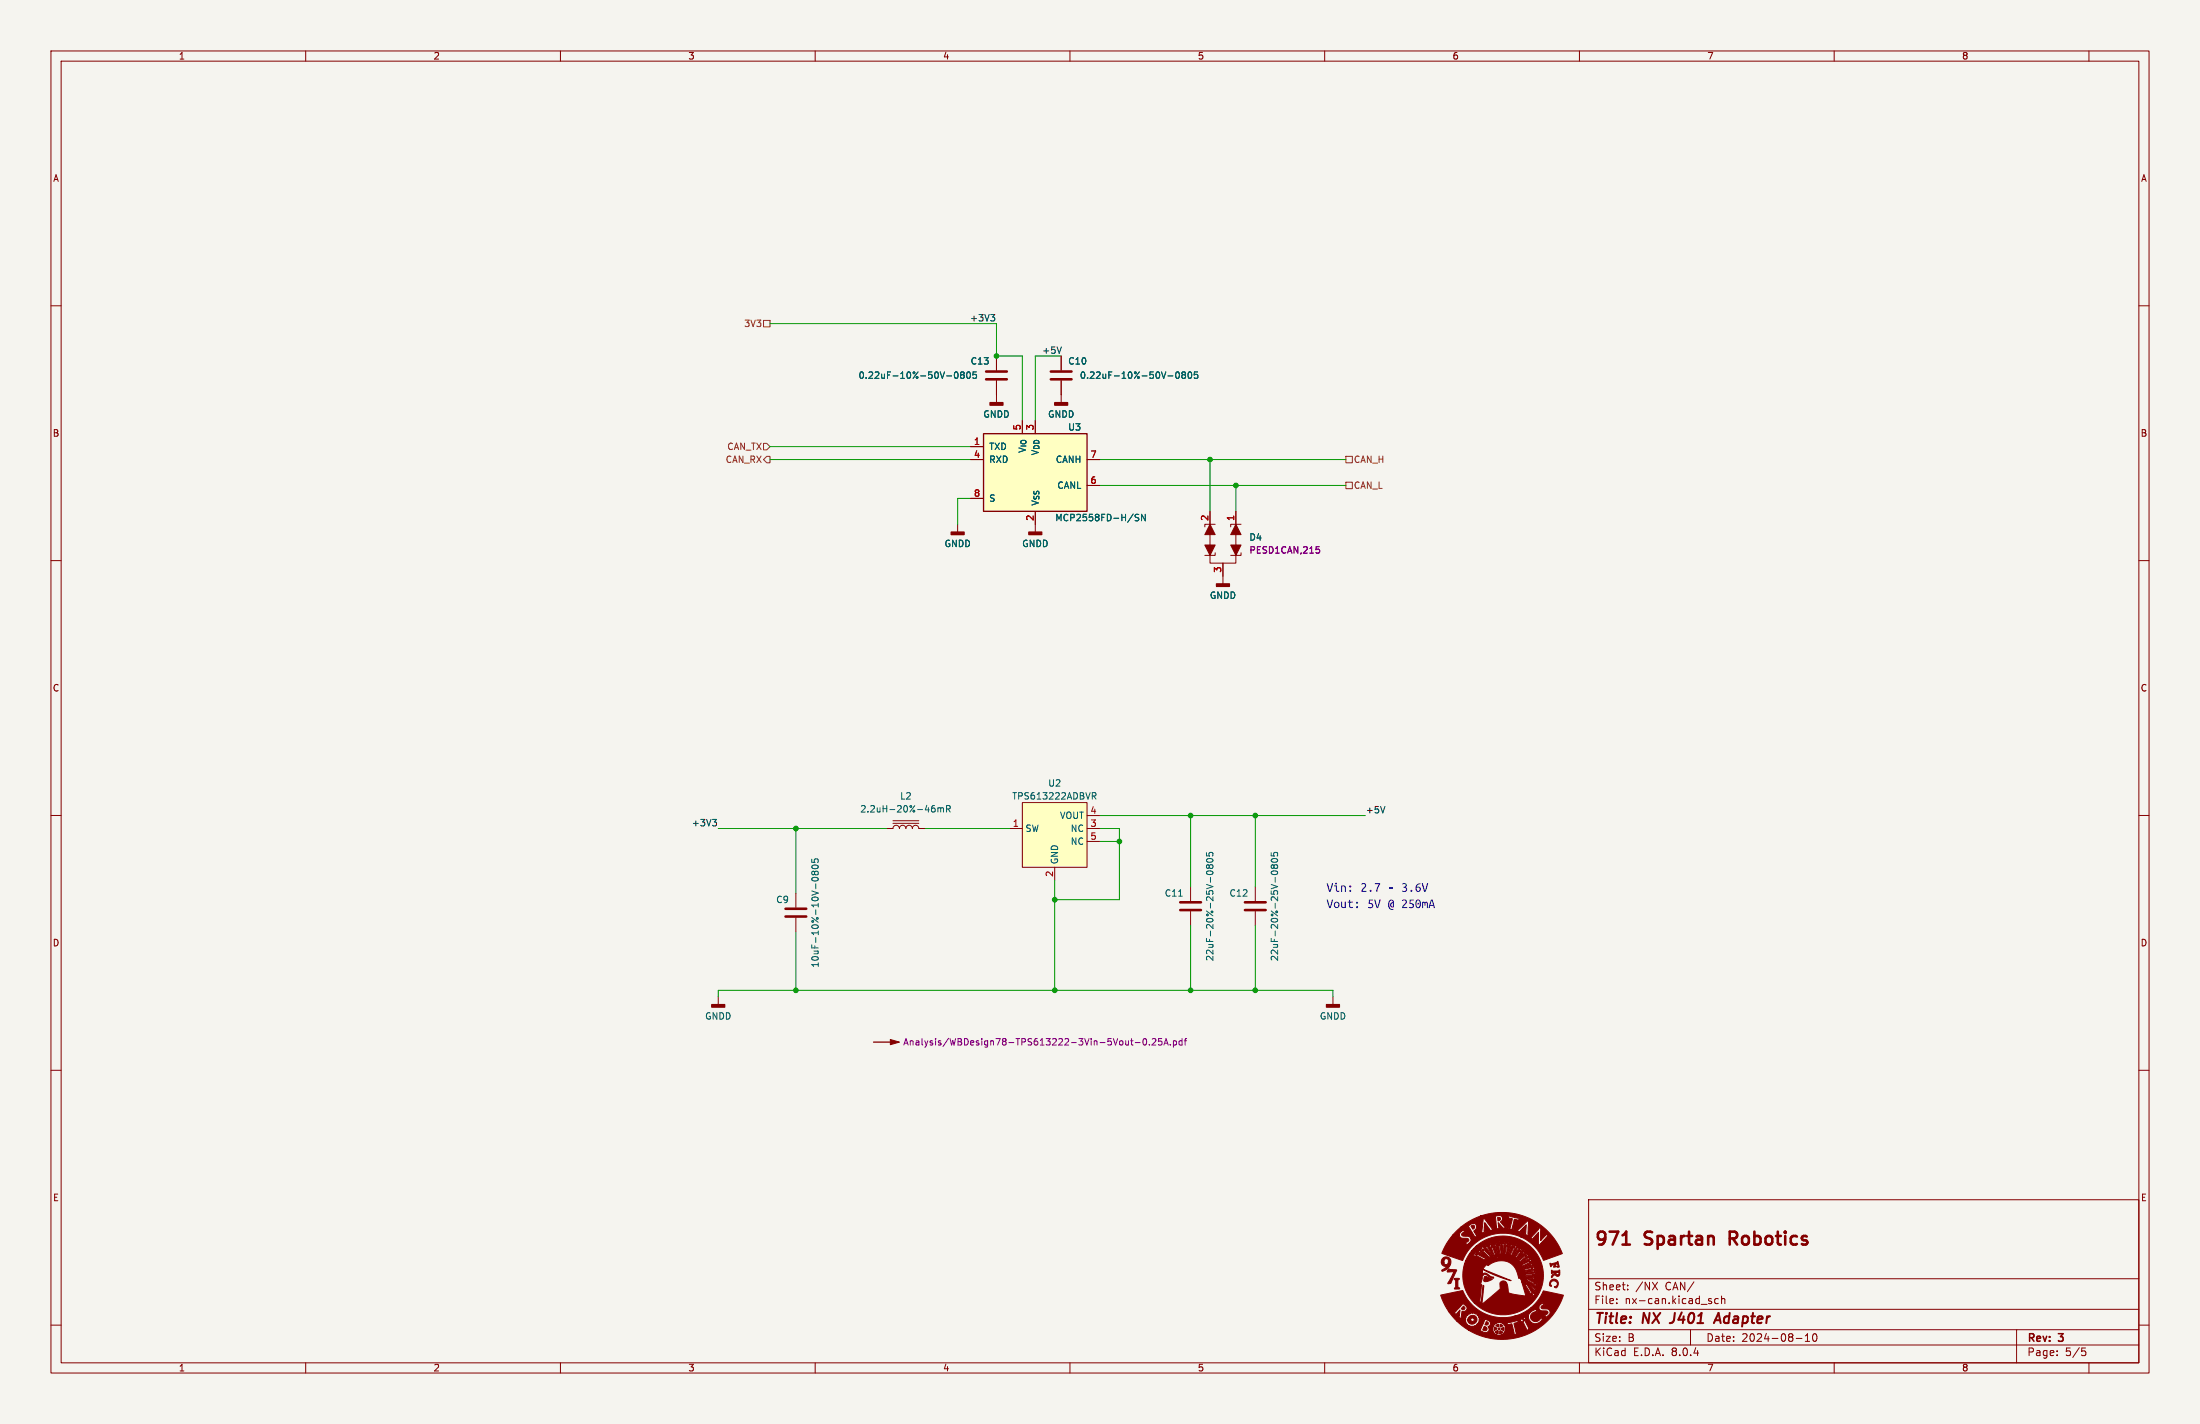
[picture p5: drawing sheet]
<svg xmlns="http://www.w3.org/2000/svg" width="432mm" height="279mm" viewBox="0 0 432 279" stroke-linecap="round" stroke-linejoin="round" font-family="sans-serif">
<path d="M0 0h431.8v279.4h-431.8z" fill="#f5f4ef" stroke="#f5f4ef" stroke-width=".2"/>
<g fill="none" stroke="#840000" stroke-width=".2">
<path d="M10 10h411.8v259.4h-411.8zM12 12h407.8v255.4h-407.8zM60 10v2M110 10v2M160 10v2M210 10v2M260 10v2M310 10v2M360 10v2M410 10v2M10 60h2M419.8 60h2"/>
<path d="M10 110h2M203.2 102.9v1.5M419.8 110h2M10 160h2M419.8 160h2M156.2 175.3v2.8M156.2 180.1v2.8M10 210h2M419.8 210h2M311.8 235.4h108v32h-108zM10 260h2M311.8 256.9h108"/>
<path d="M311.8 250.9h108M317.3 255.6v.2M317.3 254.9v.1M319.5 252.9v.2M319.5 252.2v.1M324.3 251.6l1 1.5M325.3 251.6l-1 1.5M335.5 255.3l.4 .1 .1 .2-.2 .2h-.3M335.5 254.8l.4 .1M337.3 254.9l-.5-.1-.3 .3 .2 .6h.6M337.9 254.9l.2-.1 .4 .1v.9M337.9 254.3v1.5"/>
<path d="M419.8 260h2M60 267.4v2M110 267.4v2M160 267.4v2M210 267.4v2M260 267.4v2M310 267.4v2M311.8 263.9h108M311.8 260.9h108M331.8 260.9v3M352.5 262.6h1.2M354.3 263.2h.9"/>
<path d="M354.3 262.1l.5-.4v1.5M356 261.8l.1-.1a.8 .8 0 0 1 .5 .7 .8 .8 0 0 1-.5 .8 1 1 0 0 1-.1-1.4zM360 267.4v2M395.8 260.9v6.5M403.8 265.8v.2M403.8 265.1v.1M408.6 264.5h.7M408.8 265.1h.3l.3 .2-.1 .6-.5 .1M410 267.4v2"/>
</g>
<path d="M328.2 259.5l-.5 .1M336.4 259.6l.9-2 .4 2M336.6 259h1" fill="none" stroke="#840000" stroke-width=".4"/>
<path d="M154.2 179.8h4M154.2 178.3h4M318.5 244.2h1.4M339.5 243h1M340.5 241.7h-1v2.5" fill="none" stroke="#840000" stroke-width=".51"/>
<g fill="#840000" stroke="#840000" stroke-width=".2">
<path d="M282.8 254.1l4.3-.9a8.5 8.5 0 0 0 10 5.1h2.9l.1 .6 .4 .7h.3a1.43 1.43 0 0 0 1.9-.8l-.2-.3-.4 .5a.98 .98 0 0 1-1.6-.3 .98 .98 0 0 1 1-1.3l.1 .1 .2-.1-.1-.1a.43 .43 0 0 0-.4-.4 .43 .43 0 0 0-.4 .3l-.8 .6-.1 .5h-2.9h.1a8.5 8.5 0 0 0 3.3-1.8h1.5l.3 .6 .9 .1a.42 .42 0 0 1 .6 .2 .42 .42 0 0 1-.5 .5l-.2 .1 .4 .5 .2-.3a.73 .73 0 0 0 .4-1.1l-.4-.3h-1.1a.39 .39 0 0 1 0-.5 .39 .39 0 0 1 .5-.2l-.4-.5-.5 .5-.2 .4h-1.5a13.2 13.2 0 0 0 2.5-3.2l3.8 .8a12.7 12.7 0 0 1-18.6 6.9h2.1l1.4 .5 .3-.1 .3-.7h.6l.1 .1-.1 .1 .2 .3-.1 .1h.1l.1 .3h.1v.2l.1-.1 .1 .2 .1-.1v.2l.1-.1 .3 .2 .1-.1 .3 .1 .1-.1h.1v-.1l.2 .1v-.2l.1 .1v-.2l.2 .1v-.2h.2l-.1-.1 .3-.2-.1-.1 .1-.1v-.3l.1-.1-.1-.1h.1l-.2-.2 .1-.2-.1-.1-.1-.3-.2 .1 .1-.2h-.3l-.1-.2-.1 .1-.1-.2h1.2l.2 .6 .7-.3 .4 1.6a.22 .22 0 0 1 .1 .3 .22 .22 0 0 1-.2 .1l.2 .2 .6-.2 .1-.2a.4 .4 0 0 1-.5-.5l-.1-.7a.41 .41 0 0 1-.1-.6 .41 .41 0 0 1 .6-.1h.2l-.1-.5h.5l.5 .3 .7 1.3a.21 .21 0 0 0 .2 .3 .21 .21 0 0 0 .2-.3l-.3-.8a1.17 1.17 0 0 1-.2-1.3h-.1a.22 .22 0 0 0-.3-.2 .22 .22 0 0 0-.1 .4l-.3 .1v-.4l-.3 .6-.6-.1-.1 .1-1.6 .4h-2.3v.1l-.1-.1v.2l-.4 .1-.1 .3-.1-.1-.2 .7h-.6v-.2l-.3-.2a.69 .69 0 0 0 .5-.8 .69 .69 0 0 0-.7-.6l-.5-.1 .1 .3-.2 .5-.6 1.3-.2-.1-.1 .2h-2.1l-2.2-1.8 1.7 .1 .1 .3-.2 .2h.4v.4l.2-.1 .4 .1v.2l.4-.2 .2 .2 .1-.2 .2-.1 .3 .1a.36 .36 0 0 1 .4-.5l-.1-.2 .4-.3a.28 .28 0 0 1-.2-.2 .28 .28 0 0 1 .2-.3 .28 .28 0 0 1-.3-.2 .28 .28 0 0 1 .2-.3 .31 .31 0 0 1-.4-.1 .31 .31 0 0 1-.1-.4h-.1a.28 .28 0 0 1-.3 .1 .28 .28 0 0 1-.1-.3 .35 .35 0 0 1-.4 .2 .35 .35 0 0 1-.3-.2 .3 .3 0 0 1-.2 .3 .3 .3 0 0 1-.3-.1v.2l-.2 .2h-.3a.31 .31 0 0 1 .1 .4 .31 .31 0 0 1-.4 .1 .3 .3 0 0 1 .3 .3 .3 .3 0 0 1-.3 .3h-1.4l-1.6-1.8h.9l.6 .6v-.3l.7-.7-.2 1.2a.47 .47 0 0 0 .4 .6h.1l-.1-.3 .1-.8a.3 .3 0 0 1 0-.4 .3 .3 0 0 1 .5 0h.1a.71 .71 0 0 0 .4-.8 .71 .71 0 0 0-.5-.6l-.4-.2v.2l-1.4 1.6-1.2-.1a11.3 11.3 0 0 1-1.6-3.3z"/>
<path d="M289.3 244.9l.4-.3h1.8l1.3 1.8 .2-.1 3.6 .1 .8-1.5a.41 .41 0 0 0 .3-.3 .41 .41 0 0 0-.1-.4l-.1 .3h-.2v-.3l-.3 .3v.5l-.6 1.3h-3.4l-1.1-2h.4l.4 .5 .6 1.5h2.8l.8-2-.1-.3a.16 .16 0 0 1 0 .2 .16 .16 0 0 1-.2 0 .16 .16 0 0 1 0-.2l-.7 2.2h-2.4l-.5-1.3 .1-.6-.3-.3h.4l.2 .4 .5 1.8 .2-.1-.4-1.9h.3l.2 .5 .2 1.4 1.2 .1 .3-1.5 .2-.4-.1-.5-.1 .3-.2-.1 .1-.3a.53 .53 0 0 0-.2 .9l-.2 1.5h-.8l-.2-1.6 .2-.5a.77 .77 0 0 1 .3 1v.8a.16 .16 0 0 0 0 .3 .16 .16 0 0 0 .2 0 .16 .16 0 0 0 0-.3l.1-2a.17 .17 0 0 1-.2 .2 .17 .17 0 0 1-.1-.3l-.1 .3h-.2l-.3-.4 .1 .3-.2 .1-.2-.2v.4h-.3l-.2-.4v.3l-.2-.2-.5 .1-.1 .3h-.1l-.1-.3-.2 .3h-.5a.18 .18 0 0 1 0 .3 .18 .18 0 0 1-.2 0 .18 .18 0 0 1-.1-.2v.2h-1.8a7.8 7.8 0 0 1 10.7-.1 7.8 7.8 0 0 1 .7 10.7 8.1 8.1 0 0 1-11.7 .4l1 .1 .3-.3 .4-3.2 .1 .1-.3 3.6 3.2-2.7a.76 .76 0 0 0 .3-1.1 .74 .74 0 0 1 .7-.8 .74 .74 0 0 1 .8 .8v.2a1.8 1.8 0 0 0 .3 1.4l3.3 .6-.7-2.3h.5l1 1.7 .1 .6 .4 .3v-.4h.2l.1 .3a.55 .55 0 0 0 .1-.6 .55 .55 0 0 0-.6-.3l-1-1.7-.8 .1-.1-.5h.6l.4 .2 1.5 1.6h.2l-.2-.2 .1-.1 .2 .1v-.2l-.6-.3-1.3-1.3h-.2l.2 .1-.1 .2-.8-.1-.2-.5h.9l.6 .4a2.36 2.36 0 0 1 1.3 .9l.4-.1-.3-.1 .1-.2 .3 .1-.3-.4h-.5l-1.5-.8-.1 .2h-.9v-.2h-.4l-.1-.2a3.5 3.5 0 0 0-2.2-3 3.5 3.5 0 0 0-3.7 .7l-.4-.2-.7 .9 5.6 2.3-3.2-1.1-2.4-1.2v1a1.03 1.03 0 0 1 1.5 .4l.7 .2v.2l-.6-.1-1.1-.7-.5 .2-.1 .7-.3 1.1 .2 .1-.4 3.5h-1a7.6 7.6 0 0 1-2-7.6l4.6 .1a4 4 0 0 1 5.2 .1 4.8 4.8 0 0 1 1.1 2.4l-.1-.6h.4l.1 .4 .1-.1a.35 .35 0 0 0-.1-.4 .35 .35 0 0 0-.5 0 .43 .43 0 0 1 0-.7h.2l.1 .3h.1a.36 .36 0 0 0-.1-.5 .36 .36 0 0 0-.5 .2l-.2-.3a.25 .25 0 0 1 0-.5 .25 .25 0 0 1 .3 .3h.2l-.2-.5-.6 .2-.1-.1a.31 .31 0 0 1-.3-.3 .31 .31 0 0 1 .3-.3l.2 .2h.2l-.4-.4-.4 .4-.2-.2a.34 .34 0 0 1-.4-.2 .34 .34 0 0 1 .1-.4l.5 .2a.42 .42 0 0 0-.6-.4 .36 .36 0 0 1-.1 .4 .36 .36 0 0 1-.5 0 .3 .3 0 0 1-.3-.2 .3 .3 0 0 1 0-.3h.5l-.7-.2v.5h-.9a.18 .18 0 0 1-.1-.3 .18 .18 0 0 1 .3-.1h.2l-.3-.1a.28 .28 0 0 0-.4 .1 .28 .28 0 0 0 .1 .4l-1 .2-.1-.3 .5-.2h-.3a.25 .25 0 0 0-.3 .2 .25 .25 0 0 0 .1 .3l-.5 .3a.28 .28 0 0 1-.2 .1 .28 .28 0 0 1-.3-.2l.4-.3-.3 .1a.28 .28 0 0 0-.2 .3 .28 .28 0 0 0 .2 .2l-.2 .2h-4.6l.3-.6h3.8a.37 .37 0 0 0 .5 .4l-.3-.4 .5-.3a.23 .23 0 0 1 .4-.1 .23 .23 0 0 1 0 .3l-.3 .2 .3-.1a.3 .3 0 0 0 .3-.2 .3 .3 0 0 0-.2-.3l.6-.2a.29 .29 0 0 1 .4-.1 .29 .29 0 0 1 .1 .3l-.5 .2 .4-.1a.3 .3 0 0 0 .3-.1 .3 .3 0 0 0-.1-.4h1.1v.4h-.5h.7v-.5l1 .3a.3 .3 0 0 1-.1 .3 .3 .3 0 0 1-.4 0h-.1l.6 .2 .2-.5 .5 .2a.29 .29 0 0 1 .3 .3 .29 .29 0 0 1-.2 .3l-.4-.1a.41 .41 0 0 0 .4 .3 .41 .41 0 0 0 .4-.4l.6 .6-.4 .2-.3-.1a.37 .37 0 0 0 .3 .3 .37 .37 0 0 0 .4-.2h.1l.4 .7-.4 .1-.2-.3h-.1l.2 .4a.38 .38 0 0 1 .4-.1 .38 .38 0 0 1 .3 .3v.2a.22 .22 0 0 1 0 .3 .22 .22 0 0 1-.3-.1l-.2-.2a.35 .35 0 0 0 .1 .4 .35 .35 0 0 0 .5-.1l.2 .8h-.5v-.4v.5l.8-.1v.1l1.9 .5 .3-.1a.17 .17 0 0 1-.3-.1 .17 .17 0 0 1 .2-.2l-2.3-.2-.1-.5h.3v.2h1.3l.5 .2 .3-.1-.2-.2 .1-.1 .2 .1-.3-.3-.5 .2h-1.7l-.1-.4h.3l.1 .2 2.1-.2-.2-.2 .3-.1-.3-.2-.5 .2-1.8 .3-.1-.5h.3v.2l1.6-.3a.43 .43 0 0 0 .4 .1 .43 .43 0 0 0 .3-.4 .18 .18 0 0 1-.2 .1 .18 .18 0 0 1-.2-.1l.3-.2-.5-.1-.4 .3-1.1 .3a.48 .48 0 0 1-.7-.3h.3l.1 .2 1.5-.6a.4 .4 0 0 0 .6-.3l-.2 .1-.1-.1 .1-.2h-.1l-1.9 .9h-.3l-.3-.5h.3l.2 .2 1.2-.6h.6l.3-.3h-.4v-.2h.3a.54 .54 0 0 0-.8 .3l-1.4 .6h-.3l-.2-.4h.3l.1 .2 1.8-1.1a.16 .16 0 0 1-.2-.1 .16 .16 0 0 1 .2-.2h-.3l-1.6 1.2h-.3l-.4-.4h.4l.1 .2 1.3-1a.44 .44 0 0 0 .4-.1 .44 .44 0 0 0 .1-.5l-.2 .3-.1-.1 .1-.3-.4 .2-.2 .4-1.1 .9h-.4l-.4-.3 .6 .1 1.5-1.4v-.3l-.2 .2v-.3l-.1 .1-1.4 1.6h-.4l-.5-.3h.5l.2 .1 .8-1.1 .5-.2 .1-.4-.3 .1-.1-.1 .2-.2a.52 .52 0 0 0-.5 .6l-.9 1.2h-.5l-.7-.3 1 .1 1.1-1.8a.16 .16 0 0 1-.3 0 .16 .16 0 0 1 .2-.2l-.3 .1-.1 .5-.8 1.3h-.8a5.8 5.8 0 0 0-4.6 .9h-3.8l.7-1.4h.7l.3 .4a1.47 1.47 0 0 1 1.3 .5l.6 .3 .4-.2-.4-.2a2.27 2.27 0 0 1-1.4-1l-.6-.1 .2 .3-.2 .1-.2-.2-.7 .1 .4-.6h1.1l1.9 1.5 .2-.1-1.7-1.6h-.3l.2 .1v.2l-1.4-.1 .4-.4h1.3l.2 .4 .5 .2 1.1 1.1 .3-.2-1.2-1.2a.55 .55 0 0 0-.2-.5 .55 .55 0 0 0-.6-.1 .22 .22 0 0 1 .3 .1 .22 .22 0 0 1-.1 .3l-.3-.2z"/>
<path d="M285.4 250.8h.1a.79 .79 0 0 1 .9 .2 .61 .61 0 0 0-.3 .8v.2a.51 .51 0 0 0 .4 .8l-.1 .1h-.7a.2 .2 0 0 1-.2-.1 .2 .2 0 0 1 .2-.3v-.8a.45 .45 0 0 0-.3-.7z"/>
<path d="M304.4 251.3a.87 .87 0 0 1 1.3 .1 .87 .87 0 0 1-.4 1.3l-.2-.2a.66 .66 0 0 0 .5-.9 .66 .66 0 0 0-1-.2 .66 .66 0 0 0-.1 1l-.4-.3z"/>
<path d="M284.3 249l1.2 .1a.25 .25 0 0 1 .4 .1 .25 .25 0 0 1-.1 .3l-.8 1.7a.65 .65 0 0 1-.8 .7l1.2-2.4-1 .1a.25 .25 0 0 1-.4-.1 .25 .25 0 0 1 .2-.4z"/>
<path d="M304.5 249.3l1.2 .1 .4-.2a.93 .93 0 0 1-.4 1.2h-.2a.36 .36 0 0 0-.3-.3 .36 .36 0 0 0-.3 .2l-.3 .4a.77 .77 0 0 1 .6-1h-.4l-.2 .2-.1-.2h.9a.32 .32 0 0 0 .2 .4 .32 .32 0 0 0 .3-.4h-1.4z"/>
<path d="M283.1 246.9a1.01 1.01 0 0 1 1.4 0 1.01 1.01 0 0 1 .1 1.4 1.54 1.54 0 0 1-1.6 1.1v-.2l1-.7a.86 .86 0 0 1-1.1-.8h.5a.46 .46 0 0 0 .6 .4 .46 .46 0 0 0 .3-.6 .45 .45 0 0 0-.5-.5 .45 .45 0 0 0-.4 .6v.1h-.5z"/>
<path d="M304.2 247.9h.5a1.07 1.07 0 0 0 1-.4l.3 .8a.23 .23 0 0 1 0 .3 .23 .23 0 0 1-.3 0v-.1a.31 .31 0 0 0 0-.5 .31 .31 0 0 0-.5 .1l.3 .4-.5 .1-.1-.1a.19 .19 0 0 0 .1-.3 .19 .19 0 0 0-.3 0l-.3 .3z"/>
<path d="M285.8 241.6l.9-.8h1.2a.81 .81 0 0 1 .8 .7l.4 .6a.52 .52 0 0 1 .1 .7l.9-.4-.1-.1-.2 .1-.4-.6h1.3v.1l.8-.2-.2-.1v-.8h.2a.16 .16 0 0 0 .2 .1 .16 .16 0 0 0 .1-.3 .16 .16 0 0 0-.3 0v.2h-.2l.1-.9 .7 .9a.39 .39 0 0 1 .2 .7h5.4l.8 .2a.52 .52 0 0 1 .3-.7h.3v.2a.16 .16 0 0 0 .2 0 .16 .16 0 0 0 0-.2 .16 .16 0 0 0-.2 0h-.3l.8-.7-.1 1.7-.3 .1 .8 .4-.1-.4 .1-1.7a.7 .7 0 0 0-.2-.9l-2.1 2h-5.4l.6-.2h4h-4l.2-.1v-.1h-.3l-1.4-1.9a.21 .21 0 0 0-.3-.2 .21 .21 0 0 0 0 .4l-.3 2.3-1.4 .1a.22 .22 0 0 1-.1-.3 .22 .22 0 0 1 .2-.2l.3-.3v-.4a.71 .71 0 0 0-.6-.6 .71 .71 0 0 0-.7 .4l-.6 .4h-1.2l.4-.3a12.6 12.6 0 0 1 3.5-1.9h2.7v.2h.2l.2 2.1-.2 .2 .9-.1-.2-.1-.2-1 .8 .8a.37 .37 0 0 0 .6 .2l.2-.1-.3-.1-.8-.9 .4-.5v-.3l1.8 .1a.93 .93 0 0 1-.1 1l-.1 .5a.24 .24 0 0 1-.1 .3 .24 .24 0 0 1-.3 0l.3 .2a.45 .45 0 0 0 .6 0 .27 .27 0 0 1-.2-.2 .27 .27 0 0 1 .1-.3l.3-1.4 .7 .2-.1 .1a.39 .39 0 0 0 .4-.5h-.2l-1.6-.3a.16 .16 0 0 0-.2-.2 .16 .16 0 0 0-.1 .2l-.1 .3h-1.1a.9 .9 0 0 0-1.3-.4h-3a12.7 12.7 0 0 1 16 7.4l-3.7 1.3a8.4 8.4 0 0 0-4.5-4.6h1.9l.7 .5-.1-.2 1.1-1.2-.1 2.5h.2l1.4-1.5a.2 .2 0 0 1 .2-.2 .2 .2 0 0 1 .2 .1h.1l-.6-.7-.2 .1 .2 .3-1 1v-2.1a.47 .47 0 0 0-.6-.5l.2 .4-1.4 1.5-.2-.1-.1 .1h-1.9a8.7 8.7 0 0 0-11.4 4.6l-4-1.4a12.3 12.3 0 0 1 2.2-3.6h1.2l.4 .6 .8 .1a.42 .42 0 0 1 .7 .3 .42 .42 0 0 1-.7 .4l.3 .6 .3-.3a.85 .85 0 0 0 .5-1l-.4-.4h-.4a.76 .76 0 0 1-1-.4 .44 .44 0 0 1 .6-.4l-.4-.5-.6 .6-.1 .4h-1.2z"/>
<path d="M293.5 261.3l.4-.3 .2 .1v.3a.22 .22 0 0 1-.1 .3 .22 .22 0 0 1-.3-.1z"/>
<path d="M294.4 261.2l.1-.1 .5 .3a.47 .47 0 0 1-.7 .2z"/>
<path d="M294.7 260.6l.5-.2a.37 .37 0 0 1-.2 .7l-.3-.3z"/>
<path d="M293.4 260.3l.1 .1a.34 .34 0 0 1 .2 .4 .34 .34 0 0 1-.4 .2z"/>
<path d="M294.4 259.8l.6 .3-.2 .1a.25 .25 0 0 1-.3 .1 .25 .25 0 0 1-.1-.3z"/>
<path d="M293.6 260.1l.5-.3v.5h-.1z"/>
<path d="M291.3 260.2l.5 .3a.41 .41 0 0 1-.1 .6 .41 .41 0 0 1-.6-.1z"/>
<path d="M291.7 259.3a.37 .37 0 0 1 .4 .5 .37 .37 0 0 1-.6 .1z"/>
<path d="M299 259l.3-.1v.2l-.3 .1 .2-.3-.2 .3z"/>
<path d="M288.3 258.4a.9 .9 0 0 1 1.3-.1 .9 .9 0 0 1 .1 1.3 .9 .9 0 0 1-1.3 0l-.3-.6h.5l.4 .3 .3-.1v-.4a.37 .37 0 0 0-.4-.2 .37 .37 0 0 0-.3 .4h-.5z"/>
<path d="M287.2 256.3l.3 .3v.2a.4 .4 0 0 1-.7 0z"/>
<path d="M291.4 250.5h.3l1.2 .5-.1 .1a1.82 1.82 0 0 1-1.5 .3l-.1-.1z"/>
<path d="M300.5 253.9h.2v.2h-.2v-.2l.2 .1z"/>
<path d="M301.1 251.7h.2v.2h-.2l.2-.1z"/>
<path d="M300.8 250.1h.2v.1h-.2h.2z"/>
<path d="M300.7 248.7l.1-.1 .1 .2-.2 .1 .2-.2-.2 .1 .1-.1-.2 .1 .2-.2z"/>
<path d="M300.2 247.5h.2v.2h-.2l.2-.1h-.2h.2z"/>
<path d="M299.4 246.3h.2l-.1 .2h-.1l.2-.2-.2 .1 .1-.1-.1 .1z"/>
<path d="M289.7 246l.2 .2-.2-.2 .2 .2-.2-.2h.1a.15 .15 0 0 1 .2 .1 .15 .15 0 0 1-.2 .2 .15 .15 0 0 1-.1-.2l.1 .1z"/>
<path d="M298.3 245.5l.2-.1 .1 .2h-.2l.1-.1-.1 .1 .1-.1z"/>
<path d="M290.9 245.1l.3 .1-.1 .2-.2-.1 .2 .1-.2-.2 .2 .1-.2-.1 .2 .1z"/>
<path d="M297.1 244.6h.2v.2h-.2l.2-.1-.1-.1-.1 .2z"/>
<path d="M292.8 244.5h.1v.2h-.1l.1-.1-.1-.1-.1 .2z"/>
<path d="M295.8 244.3h.1v.2h-.1l.1-.2-.1 .2 .1-.2-.2 .1z"/>
<path d="M294.1 244.2l.2 .2-.2-.2 .2 .2-.1-.2h.1l.1 .2h-.2z"/>
<path d="M288.7 240.6a.37 .37 0 0 1 .7 0 .37 .37 0 0 1-.4 .5z"/>
<path d="M293.9 238.9a.36 .36 0 0 1 .6 .2 .36 .36 0 0 1-.4 .4z"/>
<circle cx="294.2" cy="260.7" r=".2"/>
<circle cx="299.5" cy="252" r=".1"/>
<circle cx="299.5" cy="251" r=".08"/>
</g>
<path d="M159.3 168.6v.6h.6l-.1-.1 .1-.5 .2-.1 .4 .1 .1 .2-.1 .4M159.4 169.9a.75 .75 0 0 1 1.2 .2 .72 .72 0 0 1-1.3-.1zM159.4 172.3a.75 .75 0 0 1 1.2 .3 .72 .72 0 0 1-1.3-.2zM159.9 171.2l-.3-.3-.3 .3v.2l.3 .3 .3-.3M159.9 171.2l.2-.3 .4 .1 .1 .2-.1 .3-.1 .2h-.3l-.2-.3M159.9 171.2v.2" fill="none" stroke="#006464" stroke-width=".2"/>
<path d="M201.9 104.4h2.6v.5h-2.6z" fill="#840000" stroke="#840000" stroke-width=".25"/>
<path d="M193 85.1h20.4v15.2h-20.4z" fill="#ffffc2"/>
<path d="M193 85.1h20.4v15.2h-20.4z" fill="none" stroke="#840000" stroke-width=".25"/>
<g fill="none" stroke="#840000" stroke-width=".2">
<path d="M195.6 69.9v2.7M195.6 74.7v4.3M208.3 69.9v2.7M208.3 74.7v4.3M190.5 87.6h2.5M190.5 90.2h2.5M190.5 97.8h2.5M200.7 82.6v2.5M203.2 82.6v2.5M213.4 90.2h2.5M213.4 95.3h2.5M188 102.9v1.5"/>
<path d="M203.2 100.3v2.6M237.5 108.6v1.9h5.1v-1.9M237.5 100.3v8.7M238.5 102.9h-2v.5M238.5 108.5v.5h-2M240 110.5v4.1M242.6 100.3v8.7M243.6 102.9h-2v.5M243.6 108.5v.5h-2M233.7 174v2.8M233.7 178.8v2.8M246.4 174v2.8"/>
<path d="M246.4 178.8v2.8M141 195.6v1.5M261.6 195.6v1.5"/>
</g>
<g fill="none" stroke="#006464" stroke-width=".2">
<path d="M187.4 73.1l.2-.1a.68 .68 0 0 1 .5 .6 .68 .68 0 0 1-.5 .6l-.3-.4zM188.8 73.5l-.3-.2 .3-.3h.2l.3 .2-.3 .3M188.8 73.5l-.3 .3 .1 .3 .2 .1h.3l.2-.2v-.2l-.3-.3M188.8 73.5h.2M189.9 73.1l.1-.1a.68 .68 0 0 1 .5 .6 .68 .68 0 0 1-.5 .6l-.3-.4zM191.6 73h-.6l-.1 .6 .2-.1h.4l.2 .2-.1 .4-.2 .1-.5-.1M230.9 73.1l.2-.1a.68 .68 0 0 1 .4 .6 .68 .68 0 0 1-.4 .6l-.3-.4zM232.2 73.5l-.2-.2 .2-.3h.2l.3 .2-.3 .3M232.2 73.5l-.2 .3v.3l.2 .1h.4l.1-.2v-.2l-.3-.3M232.2 73.5h.2M233.3 73.1l.2-.1a.68 .68 0 0 1 .4 .6 .68 .68 0 0 1-.4 .6l-.3-.4zM235 73h-.6v.6l.2-.1h.4l.1 .2-.1 .4-.1 .1-.5-.1"/>
<path d="M223.5 101l-.5-.1-.2 .1v.4l.6 .2 .1 .3-.2 .3-.5-.1M224.8 100.9v1.3l-.7-1.3v1.3M231.3 175.8h.8M236.8 167.3v.6l.6 .1-.1-.2v-.4l.2-.2 .4 .1 .2 .2-.2 .5M236.9 168.6a.75 .75 0 0 1 1.2 .3 .72 .72 0 0 1-1.3-.1zM236.9 171a.68 .68 0 0 1 1.2 .3 .72 .72 0 0 1-1.3-.1zM237.3 169.9l-.2-.2-.3 .2v.2l.2 .3 .3-.3M237.3 169.9l.3-.2h.3l.2 .2-.1 .4-.2 .1h-.2l-.3-.3M237.3 169.9v.2M249.5 167.3v.6l.6 .1-.1-.2v-.4l.2-.2 .4 .1 .2 .2-.2 .5M249.6 168.6a.75 .75 0 0 1 1.2 .3 .72 .72 0 0 1-1.3-.1zM249.6 171a.68 .68 0 0 1 1.2 .3 .72 .72 0 0 1-1.3-.1z"/>
<path d="M250 169.9l-.2-.2-.3 .2v.2l.2 .3 .3-.3M250 169.9l.3-.2h.3l.2 .2-.1 .4-.2 .1h-.2l-.3-.3M250 169.9v.2"/>
</g>
<g fill="#840000" stroke="#840000" stroke-width=".25">
<path d="M186.7 104.4h2.5v.5h-2.5z"/>
<path d="M194.3 79h2.5v.5h-2.5z"/>
<path d="M207 79h2.5v.5h-2.5z"/>
<path d="M238.8 114.6h2.5v.5h-2.5z"/>
<path d="M139.7 197.1h2.5v.5h-2.5z"/>
<path d="M260.3 197.1h2.6v.5h-2.6z"/>
</g>
<g fill="#840000" stroke="#840000" stroke-width=".2">
<path d="M237.5 102.9l1 2h-2z"/>
<path d="M242.6 102.9l1 2h-2z"/>
<path d="M236.5 106.9h2l-1 2.1z"/>
<path d="M241.6 106.9h2l-1 2.1z"/>
</g>
<path d="M258.3 107.3h.7M258.5 107.7h.3l.2 .3v.4l-.5 .1" fill="none" stroke="#840084" stroke-width=".2"/>
<path d="M193.5 74.4h4.1M193.5 72.9h4.1M206.2 74.4h4.1M206.2 72.9h4.1M231.6 178.6h4.1M231.6 177h4.1M244.3 178.6h4.1M244.3 177h4.1" fill="none" stroke="#840000" stroke-width=".51"/>
<path d="M200.7 157.5h12.7v12.7h-12.7z" fill="#ffffc2"/>
<g fill="none" stroke="#840000" stroke-width=".2">
<path d="M195.6 69.9v2.7M195.6 74.7v2.8M208.3 69.9v2.7M208.3 74.7v2.8M190.5 87.6h2.5M190.5 90.2h2.5M190.5 97.8h2.5M200.7 82.6v2.5M203.2 82.6v2.5M213.4 90.2h2.5M213.4 95.3h2.5M203.2 100.3v2.6"/>
<path d="M237.5 100.3v2.6M240 110.5v2.5M242.6 100.3v2.6M200.7 157.5h12.7v12.7h-12.7zM174 162.6l1.3-.1a.63 .63 0 0 1 .6-.6 .63 .63 0 0 1 .6 .7v-.1a.63 .63 0 0 1 .7-.6 .63 .63 0 0 1 .6 .7v-.1a.63 .63 0 0 1 .7-.6 .63 .63 0 0 1 .6 .7v-.1a.63 .63 0 0 1 .6-.6 .63 .63 0 0 1 .6 .7h1.3M175.3 161.5h5M175.3 161h5M198.1 162.6h2.6M207 170.2v2.5M213.4 162.6h2.5M213.4 160h2.5M213.4 165.1h2.5"/>
</g>
<g fill="none" stroke="#006464" stroke-width=".2">
<path d="M187.4 73.1l.2-.1a.68 .68 0 0 1 .5 .6 .68 .68 0 0 1-.5 .6l-.3-.4zM188.8 73.5l-.3-.2 .3-.3h.2l.3 .2-.3 .3M188.8 73.5l-.3 .3 .1 .3 .2 .1h.3l.2-.2v-.2l-.3-.3M188.8 73.5h.2M189.9 73.1l.1-.1a.68 .68 0 0 1 .5 .6 .68 .68 0 0 1-.5 .6l-.3-.4zM191.6 73h-.6l-.1 .6 .2-.1h.4l.2 .2-.1 .4-.2 .1-.5-.1M230.9 73.1l.2-.1a.68 .68 0 0 1 .4 .6 .68 .68 0 0 1-.4 .6l-.3-.4zM232.2 73.5l-.2-.2 .2-.3h.2l.3 .2-.3 .3M232.2 73.5l-.2 .3v.3l.2 .1h.4l.1-.2v-.2l-.3-.3M232.2 73.5h.2M233.3 73.1l.2-.1a.68 .68 0 0 1 .4 .6 .68 .68 0 0 1-.4 .6l-.3-.4zM235 73h-.6v.6l.2-.1h.4l.1 .2-.1 .4-.1 .1-.5-.1"/>
<path d="M223.5 101l-.5-.1-.2 .1v.4l.6 .2 .1 .3-.2 .3-.5-.1M224.8 100.9v1.3l-.7-1.3v1.3M183.4 158.6l.1 .2-.1 .5M184.1 158.5v.8M184.1 158.6l.4-.1 .1 .2M184.6 158.7l.2-.2h.3l.1 .8M184.6 158.7v.6M185.8 158.7h.6v-.5l-.6-.1v1.2M186.1 158.7l.4 .6M214.4 155.5h.5l.2 .3-.1 .3-.6 .1M214.7 156.2l.4 .6"/>
</g>
<path d="M171.4 204.5h4.1" fill="none" stroke="#840000" stroke-width=".25"/>
<path d="M174.8 204l1.7 .5-1.7 .5z" fill="#840000" stroke="#840000" stroke-width=".2"/>
<g fill="none" stroke="#840084" stroke-width=".2">
<path d="M258.3 107.3h.7M258.5 107.7h.3l.2 .3v.4l-.5 .1M222.8 204.6h1M224.4 203.9l.2-.1a.68 .68 0 0 1 .5 .6 .68 .68 0 0 1-.5 .6l-.3-.4zM225.6 204.9v.1M226.1 203.9l.5-.1 .3 .3-.8 .9h.8M228 203.8h-.6v.6l.1-.1h.5l.1 .2-.1 .4-.2 .1-.4-.1M228.4 205l.5-1.2 .4 1.2M228.6 204.7h.6M229.7 204.9v.1M230.3 204.3l.4-.1 .2 .2-.1 .6h-.5M230.3 204.2v1.3"/>
<path d="M232 204.3l-.4-.1-.2 .2 .1 .6h.5M232 203.8v1.2M232.4 204.2h.5M232.9 203.8l-.3 .2v1"/>
</g>
<path d="M149.9 62.9h1.2v1.2h-1.2zM149.9 87h.6l.6 .6-.6 .7h-.6zM150.5 89.5h.6v1.3h-.6l-.6-.6zM264.2 94.6h1.2v1.3h-1.2zM264.2 89.5h1.2v1.3h-1.2z" fill="none" stroke="#725600" stroke-width=".2"/>
<path d="M194.5 61.7h.7l-.4 .5M195 62.2l.2 .2v.3l-.2 .3M208.3 68.1l-.4 1.2M271.8 158.2l-.4 1.3M139.8 160.8h.8l-.4 .5M140.4 161.3l.2 .2v.3l-.2 .2" fill="none" stroke="#0f0f0f" stroke-width=".2"/>
<g fill="none" stroke="#009600" stroke-width=".2">
<path d="M151.1 63.5h44.5v6.4h5.1v12.7M208.3 69.9h-5.1v12.7M151.1 87.6h39.4M151.1 90.2h39.4M190.5 97.8h-2.5v5.1M215.9 90.2h48.3M215.9 95.3h48.3M237.5 90.2v10.1M242.6 95.3v5M141 162.6h33M156.2 162.6v12.7M181.6 162.6h16.5"/>
<path d="M207 172.7v21.6M215.9 162.6h3.8v13.9h-12.7M215.9 165.1h3.8M215.9 160h52.1M233.7 160v14M246.4 160v14M141 195.6v-1.3h120.6v1.3M156.2 182.9v11.4M233.7 181.6v12.7M246.4 181.6v12.7"/>
</g>
<g fill="#009600" stroke="#009600" stroke-width=".2">
<circle cx="156.2" cy="194.3" r=".46"/>
<circle cx="207" cy="176.5" r=".46"/>
<circle cx="233.7" cy="194.3" r=".46"/>
<circle cx="207" cy="194.3" r=".46"/>
<circle cx="246.4" cy="160" r=".46"/>
<circle cx="156.2" cy="162.6" r=".46"/>
<circle cx="219.7" cy="165.1" r=".46"/>
<circle cx="246.4" cy="194.3" r=".46"/>
<circle cx="233.7" cy="160" r=".46"/>
<circle cx="195.6" cy="69.9" r=".46"/>
<circle cx="237.5" cy="90.2" r=".46"/>
<circle cx="242.6" cy="95.3" r=".46"/>
</g>
<g font-size="3.5" fill="#840000">
<text x="312.8" y="245.1">971</text>
<text x="323" y="245.1">Spartan</text>
<text x="340.6" y="245.1">Robotics</text>
</g>
<g font-size="2.8" fill="#840000">
<text x="312.8" y="260.3">Title:</text>
<text x="322.5" y="260.3">NX</text>
<text x="328.8" y="260.3">J401</text>
<text x="338.3" y="260.3">Adapter</text>
</g>
<g font-size="2.7" fill="#0000c2">
<text x="260.3" y="175.3">Vin:</text>
<text x="260.3" y="178.5">Vout: 5V @250mA</text>
<text x="267" y="175.3">2.7 - 3.6V</text>
</g>
<g font-size="2.1" fill="#840000">
<text x="312.8" y="256.1">File:</text>
<text x="312.8" y="253.4">Sheet:</text>
<text x="318.9" y="256.1">nx-can.kicad_sch</text>
<text x="321" y="253.4">/NX</text>
<text x="326.9" y="253.4">CAN/</text>
<text x="312.8" y="263.5">Size:</text>
<text x="319.5" y="263.5">B</text>
<text x="334.8" y="263.5">Date:</text>
<text x="341.8" y="263.5">2024-08-10</text>
<text x="397.8" y="263.7">Rev:</text>
<text x="404.2" y="263.7">3</text>
<text x="312.8" y="266.3">KiCad</text>
<text x="320.5" y="266.3">E.D.A.</text>
<text x="328.1" y="266.3">8.0.4</text>
<text x="397.8" y="266.3">Page:</text>
<text x="405.3" y="266.3">5/5</text>
</g>
<g font-size="1.8" fill="#840000">
<text x="35" y="11.9">1</text>
<text x="85" y="11.9">2</text>
<text x="135" y="11.9">3</text>
<text x="185" y="11.9">4</text>
<text x="235" y="11.9">5</text>
<text x="285" y="11.9">6</text>
<text x="335" y="11.9">7</text>
<text x="385" y="11.9">8</text>
<text x="10.3" y="35.9">A</text>
<text x="420.1" y="35.9">A</text>
<text x="10.3" y="85.9">B</text>
<text x="420.1" y="85.9">B</text>
<text x="10.3" y="135.9">C</text>
<text x="420.1" y="135.9">C</text>
<text x="10.3" y="185.9">D</text>
<text x="420.1" y="185.9">D</text>
<text x="10.3" y="235.9">E</text>
<text x="420.1" y="235.9">E</text>
<text x="35" y="269.3">1</text>
<text x="85" y="269.3">2</text>
<text x="135" y="269.3">3</text>
<text x="185" y="269.3">4</text>
<text x="235" y="269.3">5</text>
<text x="285" y="269.3">6</text>
<text x="335" y="269.3">7</text>
<text x="385" y="269.3">8</text>
</g>
<g font-size="1.8" fill="#725600">
<text x="146" y="64.4">3V3</text>
<text x="142.6" y="88.5">CAN_TX</text>
<text x="142.3" y="91">CAN_RX</text>
<text x="265.6" y="91">CAN_H</text>
<text x="265.6" y="96.1">CAN_L</text>
</g>
<g font-size="1.8" fill="#0f0f0f">
<text x="190.3" y="63.2">+3V3</text>
<text x="204.5" y="69.5">+5V</text>
<text x="268" y="159.7">+5V</text>
<text x="135.7" y="162.2">+3V3</text>
</g>
<g font-size="1.8" fill="#006464">
<text x="190.4" y="71.7">C13</text>
<text x="209.6" y="71.7">C10</text>
<text x="168.4" y="74.5">0.22uF-10%-50V-0805</text>
<text x="211.8" y="74.5">0.22uF-10%-50V-0805</text>
<text x="192.9" y="82.1">GNDD</text>
<text x="205.6" y="82.1">GNDD</text>
<text x="194.1" y="88.5">TXD</text>
<text x="201.5" y="89" transform="rotate(-90 201.5 89)">V_{IO}</text>
<text x="204.1" y="89.5" transform="rotate(-90 204.1 89.5)">V_{DD}</text>
<text x="209.6" y="84.7">U3</text>
<text x="194.1" y="91">RXD</text>
<text x="207.1" y="91">CANH</text>
<text x="194.1" y="98.7">S</text>
<text x="204.1" y="99.3" transform="rotate(-90 204.1 99.3)">V_{SS}</text>
<text x="207.4" y="96.1">CANL</text>
<text x="185.3" y="107.5">GNDD</text>
<text x="200.5" y="107.5">GNDD</text>
<text x="207" y="102.5">MCP2558FD-H/SN</text>
<text x="245.1" y="106.3">D4</text>
<text x="237.4" y="117.7">GNDD</text>
<text x="205.6" y="154.5">U2</text>
<text x="168.7" y="159.6">2.2uH-20%-46mR</text>
<text x="176.6" y="157.1">L2</text>
<text x="198.6" y="157.1">TPS613222ADBVR</text>
<text x="207.9" y="160.9">VOUT</text>
<text x="201.2" y="163.4">SW</text>
<text x="210" y="163.4">NC</text>
<text x="210" y="166">NC</text>
<text x="207.9" y="169.7" transform="rotate(-90 207.9 169.7)">GND</text>
<text x="152.2" y="177.4">C9</text>
<text x="228.5" y="176.1">C11</text>
<text x="241.2" y="176.1">C12</text>
<text x="160.9" y="190" transform="rotate(-90 160.9 190)">10uF-10%-10V-0805</text>
<text x="238.4" y="188.7" transform="rotate(-90 238.4 188.7)">22uF-20%-25V-0805</text>
<text x="251.1" y="188.7" transform="rotate(-90 251.1 188.7)">22uF-20%-25V-0805</text>
<text x="138.3" y="200.3">GNDD</text>
<text x="258.9" y="200.3">GNDD</text>
</g>
<g font-size="1.8" fill="#a90000">
<text x="191.1" y="87.4">1</text>
<text x="191.1" y="89.9">4</text>
<text x="200.4" y="84.5" transform="rotate(-90 200.4 84.5)">5</text>
<text x="202.9" y="84.5" transform="rotate(-90 202.9 84.5)">3</text>
<text x="213.9" y="89.9">7</text>
<text x="213.9" y="95">6</text>
<text x="191.1" y="97.5">8</text>
<text x="202.9" y="102.3" transform="rotate(-90 202.9 102.3)">2</text>
<text x="237.2" y="102.3" transform="rotate(-90 237.2 102.3)">2</text>
<text x="242.3" y="102.3" transform="rotate(-90 242.3 102.3)">1</text>
<text x="239.8" y="112.5" transform="rotate(-90 239.8 112.5)">3</text>
<text x="213.9" y="159.8">4</text>
<text x="198.7" y="162.3">1</text>
<text x="213.9" y="162.3">3</text>
<text x="213.9" y="164.8">5</text>
<text x="206.8" y="172.2" transform="rotate(-90 206.8 172.2)">2</text>
</g>
<g font-size="1.8" fill="#840084">
<text x="245.1" y="108.8">PESD1CAN,215</text>
<text x="177.2" y="205.3">Analysis/WBDesign78-TPS613222-3Vin-5Vout-0.25A.pdf</text>
</g>
</svg>
